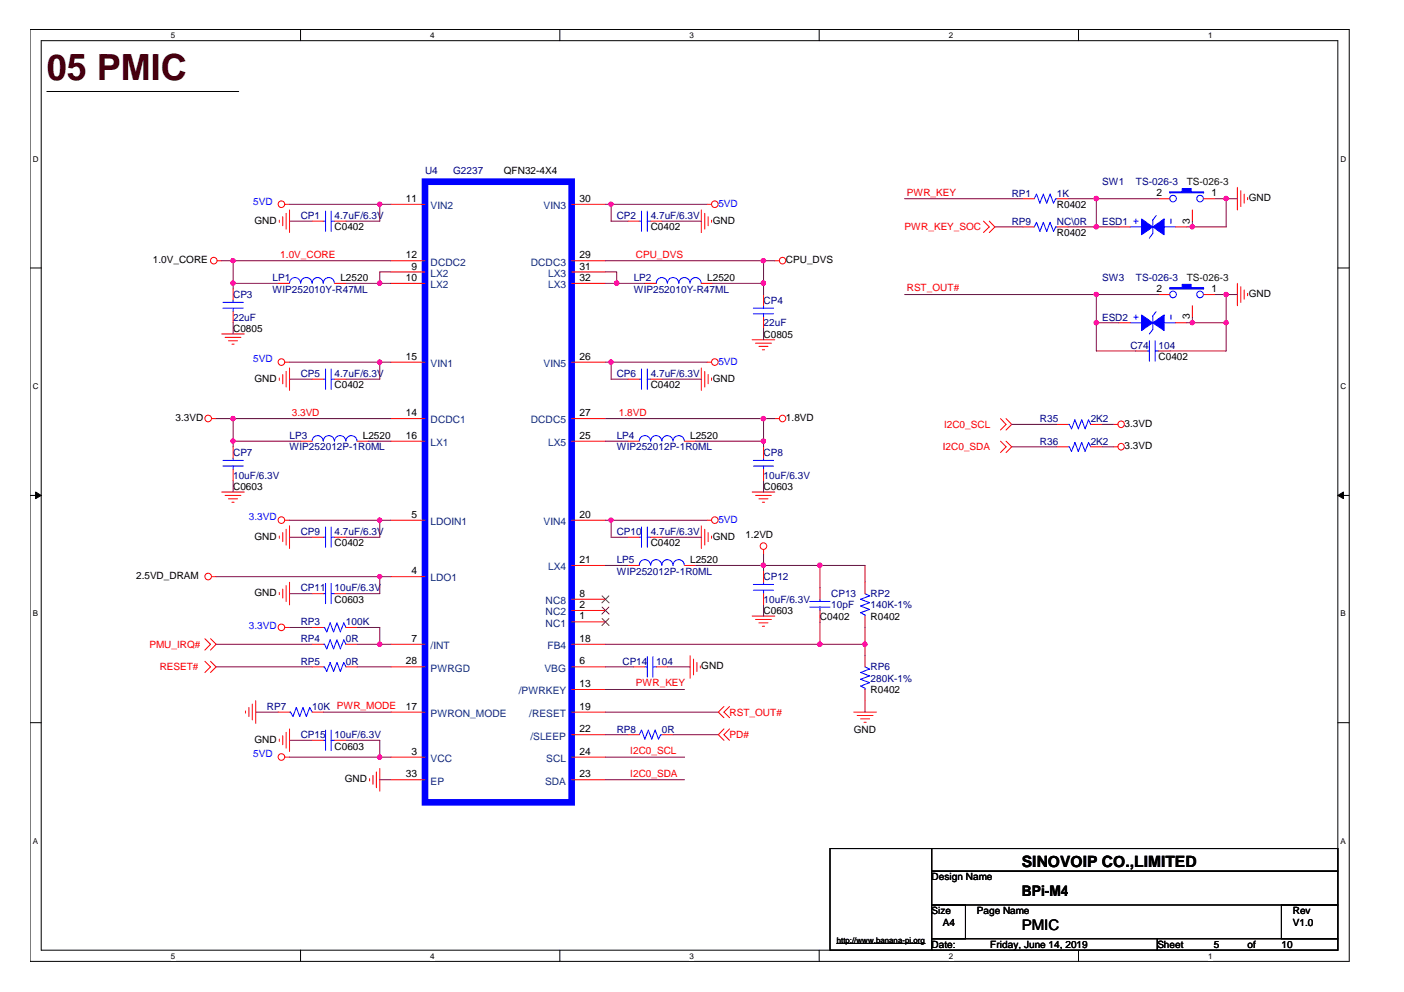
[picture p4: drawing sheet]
<svg xmlns="http://www.w3.org/2000/svg" width="297mm" height="210mm" viewBox="0 0 297 210" stroke-linecap="round" stroke-linejoin="round" font-family="sans-serif">
<path d="M6.3 6.2h279.2v197.2h-279.2zM8.7 8.6h274.3v192.5h-274.3z" fill="none" stroke="#000" stroke-width=".21"/>
<g fill="#fff">
<path d="M36.2 6.5h.9v1.9h-.9z"/>
<path d="M36.2 201.3h.9v1.9h-.9z"/>
</g>
<path d="M63.6 6.2v2.4M63.6 201.1v2.3" fill="none" stroke="#000" stroke-width=".21"/>
<g fill="#fff">
<path d="M91 6.5h.9v1.9h-.9z"/>
<path d="M91 201.3h.9v1.9h-.9z"/>
</g>
<path d="M118.4 6.2v2.4M118.4 201.1v2.3" fill="none" stroke="#000" stroke-width=".21"/>
<g fill="#fff">
<path d="M145.9 6.5h.9v1.9h-.9z"/>
<path d="M145.9 201.3h.9v1.9h-.9z"/>
</g>
<path d="M173.3 6.2v2.4M173.3 201.1v2.3" fill="none" stroke="#000" stroke-width=".21"/>
<g fill="#fff">
<path d="M200.7 6.5h1v1.9h-1z"/>
<path d="M200.7 201.3h1v1.9h-1z"/>
</g>
<path d="M228.2 6.2v2.4M228.2 201.1v2.3" fill="none" stroke="#000" stroke-width=".21"/>
<g fill="#fff">
<path d="M255.6 6.5h.9v1.9h-.9z"/>
<path d="M255.6 201.3h.9v1.9h-.9z"/>
<path d="M6.9 32.7h1.3v1.9h-1.3z"/>
<path d="M283.6 32.7h1.3v1.9h-1.3z"/>
<path d="M6.9 80.7h1.3v1.9h-1.3z"/>
<path d="M283.6 80.7h1.3v1.9h-1.3z"/>
</g>
<path d="M6.3 56.7h2.4M283 56.7h2.4" fill="none" stroke="#000" stroke-width=".21"/>
<g fill="#fff">
<path d="M6.9 128.9h1.2v1.9h-1.2z"/>
<path d="M283.6 128.9h1.2v1.9h-1.2z"/>
</g>
<path d="M6.3 104.8h2.4M283 104.8h2.4" fill="none" stroke="#000" stroke-width=".21"/>
<g fill="#000" stroke="#000" stroke-width=".21">
<path d="M7.5 104.1l1.2 .7-1.2 .7z" fill-rule="evenodd"/>
<path d="M283 104.8l1.2-.7v1.4z" fill-rule="evenodd"/>
</g>
<g fill="#fff">
<path d="M6.9 177h1.2v1.9h-1.2z"/>
<path d="M283.6 177h1.2v1.9h-1.2z"/>
</g>
<path d="M9.9 19.4h40.6M6.3 152.9h2.4M283 152.9h2.4M175.6 179.5h21.5v21.6h-21.5zM197.1 179.5h85.9v4.8h-85.9zM177 199.6h18.7M197.1 184.3h85.9v7.2h-85.9zM197.1 191.5h7.2v7.1h-7.2zM197.1 198.6h47.8v2.5h-47.8zM244.9 198.6h38.1v2.5h-38.1zM271.1 191.5h11.9v7.1h-11.9z" fill="none" stroke="#000" stroke-width=".21"/>
<g fill="none" stroke="#f00" stroke-width=".21">
<path d="M261.8 39.6v4.8M46 55.2h.9M58.8 60h2.5M59.1 46.6v.4M59.8 45.9v1.9M60.3 43.2h1M60.5 45.1v3.4M61.3 44.4v4.8M66 46.8h2.4M70.8 60h2.4M70.8 46.8h2.4M82.7 55.2h7.2"/>
<path d="M82.7 43.2h7.2M82.7 60h7.2M82.7 57.5h7.2M120.9 55.2h7.2M120.9 43.2h7.2M120.9 60h7.2M120.9 57.5h7.2M132.9 46.8h2.4M136.4 60h2.5M137.7 46.8h2.3M148.4 44.4v4.8M148.4 60h2.4"/>
<path d="M149.1 45.1v3.4M149.6 43.2h.9M149.8 45.9v1.9M150.5 46.6v.4M163.9 55.2h1M208.1 46.8l1.2 1.2-1.2 1.2M209.3 46.8l1.2 1.2-1.2 1.2M216.5 42.1h2.3M216.5 48h2.3M223.6 42.1h2.4M223.6 48h2.4M236.7 48h2.4"/>
<path d="M245.1 42.1h2.4M248.7 48h2.4M252.3 44.4v2.4M254.6 42.1h2.4M261.8 60v4.7M262.5 40.4v3.3M263.2 41.1v1.9M263.9 41.8v.5M46.9 70.7h4.8M47.6 71.4h3.4M48.3 72.1h1.9M49.1 72.8h.4"/>
<path d="M49.3 61.1v2.4M49.3 65.9v2.4M59.1 80v.5M59.8 79.3v1.9M60.3 76.6h1M60.5 78.6v3.3M61.3 77.9v4.7M82.7 76.6h7.2M120.9 76.6h7.2M148.4 77.9v4.7M149.1 78.6v3.3M149.6 76.6h.9"/>
<path d="M149.8 79.3v1.9M150.5 80v.5M159.1 71.9h4.8M159.9 72.6h3.3M160.6 73.3h1.9M161.3 74h.5M161.5 62.3v2.4M161.5 67.1v2.4M236.7 68.3h2.4M240.3 74.3h2.4M245.1 62.3h2.4M245.1 74.3h2.4"/>
<path d="M248.7 68.3h2.4M252.3 64.7v2.4M254.6 62.3h2.4M262.5 60.7v3.3M263.2 61.4v1.9M263.9 62.1v.5M44.8 88.6h.9M49.3 94.5v2.5M49.3 99.3v2.4M63.6 93.4h2.4M66 80.2h2.4M70.8 80.2h2.4"/>
<path d="M75.6 93.4h2.4M82.7 88.6h7.2M82.7 93.4h7.2M120.9 88.6h7.2M120.9 93.4h7.2M132.9 80.2h2.4M132.9 93.4h2.4M137.7 80.2h2.3M144.8 93.4h2.4M161.5 94.5v2.5M161.5 99.3v2.4M163.9 88.6h1"/>
<path d="M211.7 88.6l1.2 1.2-1.2 1.2M211.7 93.4l1.2 1.1-1.2 1.3M212.9 88.6l1.1 1.2-1.1 1.2M212.9 93.4l1.1 1.1-1.1 1.3M223.6 89.8h2.4M223.6 94.5h2.4M230.8 89.8h2.4M230.8 94.5h2.4M235.5 89.8h1M235.5 94.5h1M46.9 104.1h4.8M47.6 104.8h3.4"/>
<path d="M48.3 105.6h1.9M49.1 106.3h.4M59.1 113.4v.5M59.8 112.7v1.9M60.3 110.1h1M60.5 112v3.3M61.3 111.3v4.7M66 113.7h2.4M70.8 113.7h2.4M82.7 110.1h7.2M120.9 110.1h7.2M120.9 119.6h7.2"/>
<path d="M132.9 113.7h2.4M132.9 119.6h2.4M137.7 113.7h2.3M144.8 119.6h2.4M148.4 111.3v4.7M149.1 112v3.3M149.6 110.1h.9M149.8 112.7v1.9M150.5 113.4v.5M159.1 104.1h4.8M159.9 104.8h3.3M160.6 105.6h1.9"/>
<path d="M161.3 106.3h.5M161.5 116.3v.9M43.3 139.9l1.2 1.2-1.2 1.2M43.3 135.1l1.2 1.2-1.2 1.3M44.5 139.9l1.2 1.2-1.2 1.2M44.5 135.1l1.2 1.2-1.2 1.3M44.8 122h.9M59.1 125.4v.4M59.8 124.6v1.9M60.3 132.8h1M60.5 123.9v3.4M61.3 123.2v4.8"/>
<path d="M66 132.8h2.4M66 136.3h2.4M66 125.6h2.4M70.8 125.6h2.4M73.2 132.8h2.4M73.2 136.3h2.4M82.7 122h7.2M82.7 136.3h7.2M120.9 136.3h7.2M120.9 131.6h7.2M120.9 129.2h7.2M120.9 126.8h7.2"/>
<path d="M146 138.7v4.8M146.7 139.5v3.3M159.1 130.4h4.8M159.9 131.1h3.3M160.6 131.8h1.9M161.3 132.5h.5M161.5 120.8v2.4M161.5 125.6v2.4M173.5 124.4v2.4M173.5 129.2v2.4M183 123.2v2.4M183 130.4v2.4"/>
<path d="M183 138.7v2.4M51.9 150.4v.5M52.7 149.7v1.9M53.4 149v3.3M54.1 148.3v4.7M58.8 150.7h2.5M59.1 156.4v.5M59.8 155.7v1.9M60.5 155v3.3M61.3 154.2v4.8M66 150.7h2.4M66 141.1h2.4"/>
<path d="M66 156.6h2.4M70.8 156.6h2.4M73.2 141.1h2.4M82.7 150.7h7.2M82.7 141.1h7.2M120.9 150.7h7.2M120.9 145.9h7.2M120.9 155.5h7.2M120.9 141.1h7.2M132.9 155.5h2.4M134.1 141.1h2.3M138.9 141.1h2.3"/>
<path d="M140 155.5h2.4M147.4 140.2v1.9M148.2 140.9v.5M153.2 154.2l-1.2 1.3 1.2 1.1M153.2 149.5l-1.2 1.2 1.2 1.2M154.3 154.2l-1.1 1.3 1.1 1.1M154.3 149.5l-1.1 1.2 1.1 1.2M180.6 150.7h4.8M181.4 151.4h3.3M182.1 152.1h1.9M182.8 152.8h.5M183 145.9v2.4"/>
<path d="M60.3 160.2h1M78.2 164.8v.4M78.9 164.1v1.9M79.6 163.3v3.4M80.3 162.6v4.8M82.7 160.2h7.2M82.7 165h7.2M120.9 160.2h7.2M120.9 165h7.2"/>
<circle cx="45.2" cy="55.1" r=".7"/>
<circle cx="59.5" cy="43.2" r=".7"/>
<circle cx="151.2" cy="43.2" r=".7"/>
<circle cx="165.6" cy="55.1" r=".68"/>
<circle cx="59.5" cy="76.6" r=".7"/>
<circle cx="151.2" cy="76.6" r=".7"/>
<circle cx="44" cy="88.5" r=".7"/>
<circle cx="165.6" cy="88.5" r=".68"/>
<circle cx="237.2" cy="94.5" r=".68"/>
<circle cx="237.2" cy="89.8" r=".68"/>
<circle cx="59.5" cy="110.1" r=".7"/>
<circle cx="151.2" cy="110.1" r=".7"/>
<circle cx="161.5" cy="115.6" r=".7"/>
<circle cx="44" cy="122" r=".7"/>
<circle cx="59.5" cy="132.7" r=".7"/>
<circle cx="59.5" cy="160.2" r=".7"/>
</g>
<g fill="none" stroke="#00f" stroke-width=".21">
<path d="M61.3 59.9a1.16 1.16 0 0 1 1.1-1.2 1.16 1.16 0 0 1 1.2 1.2M63.6 59.9a1.19 1.19 0 0 1 1.2-1.2 1.19 1.19 0 0 1 1.2 1.2M66 59.9a1.16 1.16 0 0 1 1.2-1.2 1.16 1.16 0 0 1 1.2 1.2 1.19 1.19 0 0 1 1.2-1.2 1.19 1.19 0 0 1 1.1 1.2M68.4 46.8h.5M68.9 44.7v4.3M70.1 44.7v4.3M70.1 46.8h.7M135.3 46.8h.4M135.7 44.7v4.3M136.9 44.7v4.3M136.9 46.8h.8M138.9 59.9a1.16 1.16 0 0 1 1.1-1.2 1.16 1.16 0 0 1 1.2 1.2"/>
<path d="M141.2 59.9a1.19 1.19 0 0 1 1.2-1.2 1.19 1.19 0 0 1 1.2 1.2M143.6 59.9a1.16 1.16 0 0 1 1.2-1.2 1.16 1.16 0 0 1 1.2 1.2M146 59.9a1.16 1.16 0 0 1 1.2-1.2 1.16 1.16 0 0 1 1.1 1.2M218.8 42.1l.5-1 .7 1.9 .7-1.9 .7 1.9 .8-1.9 .7 1.9 .5-.9h.2M218.8 48l.5-1 .7 2 .7-2 .7 2 .8-2 .7 2 .5-1h.2M239.1 48h2.4M239.9 46.8h.9M240.3 46.3v1M241.8 46.8v2.4M244.6 45.6l-.7 1v2.8l-.7 1M246.3 48h2.4M247.5 40.6v.2"/>
<path d="M247.7 46.3v1M254.6 40.6v.2M47.2 65.2h4.3M47.2 64h4.3M49.3 63.5v.5M49.3 65.2v.7M68.9 78.1v4.3M70.1 78.1v4.3M135.7 78.1v4.3M136.9 78.1v4.3M159.4 66.4h4.3M159.4 65.2h4.3"/>
<path d="M161.5 64.7v.5M161.5 66.4v.7M239.1 68.3h2.4M239.9 67.1h.9M240.3 66.6v1M241.8 67.1v2.4M242.7 74.3h.5M243.2 72.1v4.3M244.4 74.3h.7M244.4 72.1v4.3M244.6 65.9l-.7 1v2.8l-.7 1M246.3 68.3h2.4"/>
<path d="M247.5 60.9v.2M247.7 66.6v1M254.6 60.9v.2M47.2 98.6h4.3M47.2 97.4h4.3M49.3 97v.4M49.3 98.6v.7M66 93.3a1.16 1.16 0 0 1 1.2-1.1 1.16 1.16 0 0 1 1.2 1.1 1.19 1.19 0 0 1 1.2-1.1 1.19 1.19 0 0 1 1.1 1.1M68.4 80.2h.5M70.1 80.2h.7M70.8 93.3a1.19 1.19 0 0 1 1.2-1.1 1.19 1.19 0 0 1 1.2 1.1M73.2 93.3a1.16 1.16 0 0 1 1.2-1.1 1.16 1.16 0 0 1 1.1 1.1"/>
<path d="M135.3 93.3a1.19 1.19 0 0 1 1.1-1.1 1.19 1.19 0 0 1 1.2 1.1M135.3 80.2h.4M136.9 80.2h.8M137.7 93.3a1.16 1.16 0 0 1 1.1-1.1 1.16 1.16 0 0 1 1.2 1.1M140 93.3a1.19 1.19 0 0 1 1.2-1.1 1.19 1.19 0 0 1 1.2 1.1 1.19 1.19 0 0 1 1.2-1.1 1.19 1.19 0 0 1 1.2 1.1M159.4 98.6h4.3M159.4 97.4h4.3M161.5 97v.4M161.5 98.6v.7M226 89.8h.2l.5 .9 .7-1.9 .7 1.9 .8-1.9 .7 1.9 .7-1.9 .5 1M226 94.5h.2l.5 1 .7-1.9 .7 1.9 .8-1.9 .7 1.9 .7-1.9 .5 .9M68.4 113.7h.5"/>
<path d="M68.9 111.5v4.3M70.1 113.7h.7M70.1 111.5v4.3M135.3 119.6a1.19 1.19 0 0 1 1.1-1.2 1.19 1.19 0 0 1 1.2 1.2M135.3 113.7h.4M135.7 111.5v4.3M136.9 113.7h.8M136.9 111.5v4.3M137.7 119.6a1.16 1.16 0 0 1 1.1-1.2 1.16 1.16 0 0 1 1.2 1.2M140 119.6a1.16 1.16 0 0 1 1.2-1.2 1.16 1.16 0 0 1 1.2 1.2 1.21 1.21 0 0 1 1.2-1.2 1.21 1.21 0 0 1 1.2 1.2M68.4 136.3h.3l.4 1 .7-1.9 .8 1.9 .7-1.9 .7 1.9 .7-1.9 .5 .9M68.4 132.8h.3l.4 .9 .7-1.9 .8 1.9 .7-1.9 .7 1.9 .7-1.9 .5 1"/>
<path d="M68.4 125.6h.5M68.9 123.5v4.2M70.1 123.5v4.2M70.1 125.6h.7M136.9 139v4.3M138.1 139v4.3M159.4 124.9h4.3M159.4 123.7h4.3M161.5 123.2v.5M161.5 124.9v.7M171.3 128.5h4.3M171.3 127.3h4.3"/>
<path d="M173.5 126.8v.5M173.5 128.5v.7M183 125.6l1 .5-1.9 .7 1.9 .7-1.9 .7 1.9 .8-1.9 .6 .9 .5v.3M61.3 150.7h.2l.5 .9 .7-1.9 .7 1.9 .7-1.9 .7 1.9 .7-1.9 .5 1M68.4 141.1h.3l.4 1 .7-1.9 .8 1.9 .7-1.9 .7 1.9 .7-1.9 .5 .9M68.4 156.6h.5M68.9 154.5v4.3M70.1 154.5v4.3M70.1 156.6h.7M135.3 155.5l.4-1 .7 1.9 .8-1.9 .7 1.9 .7-1.9 .7 1.9 .5-.9h.2M136.4 141.1h.5M138.1 141.1h.8"/>
<path d="M183 141.1l1 .5-1.9 .7 1.9 .7-1.9 .7 1.9 .8-1.9 .7 .9 .4v.3"/>
<circle cx="248.2" cy="42" r=".7"/>
<circle cx="253.9" cy="42" r=".7"/>
<circle cx="248.2" cy="62.3" r=".7"/>
<circle cx="253.9" cy="62.3" r=".7"/>
</g>
<g fill="#00f" stroke="#00f" stroke-width=".21">
<path d="M241.5 66.6l2.4 1.7-2.4 1.6z" fill-rule="evenodd"/>
<path d="M243.9 68.3l2.4-1.7v3.3z" fill-rule="evenodd"/>
<path d="M241.5 46.3l2.4 1.7-2.4 1.7z" fill-rule="evenodd"/>
<path d="M243.9 48l2.4-1.7v3.4z" fill-rule="evenodd"/>
<path d="M247.5 40.6h2.6v-.7h1.9v.7h2.6v.2h-7.1z" fill-rule="evenodd"/>
<path d="M247.5 60.9h2.6v-.7h1.9v.7h2.6v.2h-7.1z" fill-rule="evenodd"/>
</g>
<path d="M89.9 38.5h31v131.3h-31z" fill="none" stroke="#00f" stroke-width="1.4"/>
<path d="M127.4 130.9l1.5 1.4M127.4 128.5l1.5 1.4M127.4 126.1l1.5 1.5M128.8 130.9l-1.5 1.4M128.8 128.5l-1.5 1.4M128.8 126.1l-1.5 1.5" fill="none" stroke="#804000" stroke-width=".21"/>
<g fill="none" stroke="#800040" stroke-width=".21">
<path d="M46.9 55.2h35.8M49.3 55.2v5.9M49.3 60h9.5M61.3 46.8h4.7M61.3 43.2h21.4M73.2 60h9.5M80.3 43.2v3.6h-7.1M82.7 57.5h-2.4v2.5M128.1 60h8.3M128.1 55.2h35.8M128.1 57.5h2.4v2.5M128.1 43.2h21.5"/>
<path d="M129.3 43.2v3.6h3.6M140 46.8h8.4M150.8 60h10.7M161.5 55.2v7.1M191.4 42.1h25.1M210.5 48h6M226 42.1h19.1M226 48h10.7M231.9 42.1v5.9M252.3 46.8v1.2M257 42.1h4.8M259.4 42.1v5.9h-8.3"/>
<path d="M49.3 68.3v2.4M61.3 76.6h21.4M80.3 76.6v3.6h-7.1M128.1 76.6h21.5M129.3 76.6v3.6h3.6M161.5 69.5v2.4M191.4 62.3h53.7M231.9 62.3v12h8.4M231.9 68.3h4.8M251.1 68.3h8.3M252.3 67.1v1.2M257 62.3h4.8"/>
<path d="M259.4 62.3v12h-11.9M45.7 88.6h37M49.3 88.6v5.9M49.3 93.4h14.3M61.3 80.2h4.7M78 93.4h4.7M128.1 93.4h4.8M128.1 88.6h35.8M140 80.2h8.4M147.2 93.4h14.3M161.5 88.6v5.9M214 89.8h9.6"/>
<path d="M214 94.5h9.6M233.2 89.8h2.3M233.2 94.5h2.3M49.3 101.7v2.4M61.3 113.7h4.7M61.3 110.1h21.4M80.3 110.1v3.6h-7.1M128.1 119.6h4.8M128.1 110.1h21.5M129.3 110.1v3.6h3.6M140 113.7h8.4M147.2 119.6h35.8v3.6"/>
<path d="M161.5 101.7v2.4M161.5 117.2v3.6M173.5 119.6v4.8M45.7 122h37M45.7 136.3h20.3M61.3 132.8h4.7M61.3 125.6h4.7M75.6 136.3h7.1M75.6 132.8h4.7v3.5M80.3 122v3.6h-7.1M128.1 136.3h54.9M161.5 128v2.4"/>
<path d="M173.5 131.6v4.7M183 132.8v5.9M45.7 141.1h20.3M54.1 150.7h4.7M61.3 156.6h4.7M68.4 150.7h14.3M73.2 156.6h7.1v3.6M75.6 141.1h7.1M128.1 141.1h6M128.1 155.5h4.8M128.1 150.7h23.9M128.1 145.9h16.7"/>
<path d="M141.2 141.1h4.8M142.4 155.5h9.6M183 148.3v2.4M61.3 160.2h21.4M80.3 165h2.4M128.1 165h16.7M128.1 160.2h16.7"/>
</g>
<g fill="#f0f" stroke="#f0f" stroke-width=".21">
<circle cx="80.3" cy="59.9" r=".46"/>
<circle cx="49.3" cy="88.6" r=".46"/>
<circle cx="80.3" cy="122" r=".45"/>
<circle cx="80.3" cy="136.3" r=".46"/>
<circle cx="49.3" cy="59.9" r=".46"/>
<circle cx="49.3" cy="55.1" r=".45"/>
<circle cx="161.5" cy="59.9" r=".47"/>
<circle cx="161.5" cy="93.3" r=".46"/>
<circle cx="161.5" cy="88.6" r=".47"/>
<circle cx="183" cy="136.3" r=".46"/>
<circle cx="173.4" cy="119.6" r=".47"/>
<circle cx="161.5" cy="119.6" r=".47"/>
<circle cx="173.4" cy="136.3" r=".47"/>
<circle cx="161.5" cy="55.1" r=".46"/>
<circle cx="130.5" cy="59.9" r=".47"/>
<circle cx="80.3" cy="43.2" r=".45"/>
<circle cx="80.3" cy="76.6" r=".46"/>
<circle cx="49.3" cy="93.3" r=".45"/>
<circle cx="80.3" cy="110.1" r=".45"/>
<circle cx="80.3" cy="160.2" r=".46"/>
<circle cx="252.2" cy="48" r=".46"/>
<circle cx="259.4" cy="42" r=".46"/>
<circle cx="231.9" cy="48" r=".47"/>
<circle cx="231.9" cy="42" r=".47"/>
<circle cx="231.9" cy="62.3" r=".46"/>
<circle cx="259.4" cy="62.3" r=".45"/>
<circle cx="259.4" cy="68.3" r=".45"/>
<circle cx="252.2" cy="68.3" r=".45"/>
<circle cx="129.3" cy="43.2" r=".45"/>
<circle cx="129.2" cy="76.6" r=".46"/>
<circle cx="129.3" cy="110.1" r=".45"/>
<circle cx="231.9" cy="68.3" r=".46"/>
</g>
<text font-size="7.6" fill="#400000" x="9.9" y="16.9">05 PMIC</text>
<text font-size="3.3" x="216.2" y="183.4">SINOVOIP CO.,LIMITED</text>
<g font-size="3.1">
<text x="216.2" y="189.6">BPi-M4</text>
<text x="216.2" y="196.7">PMIC</text>
</g>
<g font-size="2.2">
<text x="244.6" y="41.5">2</text>
<text x="256.3" y="41.5">1</text>
<text x="85.9" y="42.7">11</text>
<text x="122.6" y="42.7">30</text>
<text x="251.8" y="47.3" transform="rotate(-90 251.8 47.3)">3</text>
<text x="85.9" y="54.7">12</text>
<text x="85.9" y="59.5">10</text>
<text x="87.1" y="57">9</text>
<text x="122.6" y="59.5">32</text>
<text x="122.6" y="54.7">29</text>
<text x="122.6" y="57">31</text>
<text x="244.6" y="61.8">2</text>
<text x="256.3" y="61.8">1</text>
<text x="251.8" y="67.6" transform="rotate(-90 251.8 67.6)">3</text>
<text x="85.9" y="76.1">15</text>
<text x="122.6" y="76.1">26</text>
<text x="85.9" y="88.1">14</text>
<text x="122.6" y="88.1">27</text>
<text x="85.9" y="92.9">16</text>
<text x="122.6" y="92.9">25</text>
<text x="87.1" y="109.6">5</text>
<text x="122.6" y="109.6">20</text>
<text x="122.6" y="119.1">21</text>
<text x="87.1" y="121.5">4</text>
<text x="122.6" y="131.1">1</text>
<text x="122.6" y="128.7">2</text>
<text x="122.6" y="126.3">8</text>
<text x="87.1" y="135.8">7</text>
<text x="122.6" y="135.8">18</text>
<text x="85.9" y="140.6">28</text>
<text x="122.6" y="140.6">6</text>
<text x="122.6" y="145.4">13</text>
<text x="85.9" y="150.2">17</text>
<text x="122.6" y="150.2">19</text>
<text x="122.6" y="155">22</text>
<text x="87.1" y="159.7">3</text>
<text x="122.6" y="159.7">24</text>
<text x="85.9" y="164.5">33</text>
<text x="122.6" y="164.5">23</text>
</g>
<g font-size="2.2" fill="#004080">
<text x="91.1" y="44.3">VIN2</text>
<text x="115" y="44.3">VIN3</text>
<text x="91.1" y="56.2">DCDC2</text>
<text x="91.1" y="58.6">LX2</text>
<text x="112.3" y="56.2">DCDC3</text>
<text x="116" y="58.6">LX3</text>
<text x="91.1" y="61">LX2</text>
<text x="116" y="61">LX3</text>
<text x="91.1" y="77.7">VIN1</text>
<text x="115" y="77.7">VIN5</text>
<text x="91.1" y="89.6">DCDC1</text>
<text x="112.3" y="89.6">DCDC5</text>
<text x="91.1" y="94.4">LX1</text>
<text x="116" y="94.4">LX5</text>
<text x="91.1" y="111.1">LDOIN1</text>
<text x="115" y="111.1">VIN4</text>
<text x="91.1" y="123">LDO1</text>
<text x="116" y="120.7">LX4</text>
<text x="115.4" y="130.2">NC2</text>
<text x="115.4" y="127.8">NC8</text>
<text x="91.1" y="137.3">/INT</text>
<text x="115.4" y="132.6">NC1</text>
<text x="115.8" y="137.3">FB4</text>
<text x="91.1" y="142.1">PWRGD</text>
<text x="115.2" y="142.1">VBG</text>
<text x="109.8" y="146.9">/PWRKEY</text>
<text x="91.1" y="151.7">PWRON_MODE</text>
<text x="112" y="151.7">/RESET</text>
<text x="91.1" y="161.2">VCC</text>
<text x="112.2" y="156.5">/SLEEP</text>
<text x="115.6" y="161.2">SCL</text>
<text x="91.1" y="166">EP</text>
<text x="115.3" y="166">SDA</text>
</g>
<g font-size="2.1" fill="#000080">
<text x="89.9" y="36.8">U4</text>
<text x="95.9" y="36.8">G2237</text>
<text x="214" y="41.6">RP1</text>
<text x="223.6" y="41.6">1K</text>
<text x="233.2" y="39.2">SW1</text>
<text x="240.3" y="39.2">TS-026-3</text>
<text x="63.6" y="46.4">CP1</text>
<text x="70.8" y="46.4">4.7uF/6.3V</text>
<text x="130.5" y="46.4">CP2</text>
<text x="137.7" y="46.4">4.7uF/6.3V</text>
<text x="214" y="47.6">RP9</text>
<text x="223.6" y="47.6">NC\0R</text>
<text x="233.2" y="47.6">ESD1</text>
<text x="57.7" y="59.5">LP1</text>
<text x="134.1" y="59.5">LP2</text>
<text x="233.2" y="59.5">SW3</text>
<text x="240.3" y="59.5">TS-026-3</text>
<text x="49.3" y="63.1">CP3</text>
<text x="57.7" y="61.9">WIP252010Y-R47ML</text>
<text x="134.1" y="61.9">WIP252010Y-R47ML</text>
<text x="161.5" y="64.3">CP4</text>
<text x="49.3" y="67.9">22uF</text>
<text x="161.5" y="69.1">22uF</text>
<text x="233.2" y="67.9">ESD2</text>
<text x="239.1" y="73.8">C74</text>
<text x="245.1" y="73.8">104</text>
<text x="63.6" y="79.8">CP5</text>
<text x="70.8" y="79.8">4.7uF/6.3V</text>
<text x="130.5" y="79.8">CP6</text>
<text x="137.7" y="79.8">4.7uF/6.3V</text>
<text x="220" y="89.3">R35</text>
<text x="230.8" y="89.3">2K2</text>
<text x="61.3" y="92.9">LP3</text>
<text x="61.3" y="95.3">WIP252012P-1R0ML</text>
<text x="130.5" y="92.9">LP4</text>
<text x="130.5" y="95.3">WIP252012P-1R0ML</text>
<text x="220" y="94.1">R36</text>
<text x="230.8" y="94.1">2K2</text>
<text x="49.3" y="96.5">CP7</text>
<text x="49.3" y="101.3">10uF/6.3V</text>
<text x="161.5" y="96.5">CP8</text>
<text x="161.5" y="101.3">10uF/6.3V</text>
<text x="63.6" y="113.2">CP9</text>
<text x="70.8" y="113.2">4.7uF/6.3V</text>
<text x="130.5" y="113.2">CP10</text>
<text x="137.7" y="113.2">4.7uF/6.3V</text>
<text x="130.5" y="119.2">LP5</text>
<text x="63.6" y="125.2">CP11</text>
<text x="70.8" y="125.2">10uF/6.3V</text>
<text x="130.5" y="121.6">WIP252012P-1R0ML</text>
<text x="161.5" y="122.8">CP12</text>
<text x="161.5" y="127.6">10uF/6.3V</text>
<text x="175.9" y="126.3">CP13</text>
<text x="175.9" y="128.7">10pF</text>
<text x="184.2" y="126.3">RP2</text>
<text x="184.2" y="128.7">140K-1%</text>
<text x="63.6" y="135.9">RP4</text>
<text x="63.6" y="132.3">RP3</text>
<text x="73.2" y="135.9">0R</text>
<text x="73.2" y="132.3">100K</text>
<text x="63.6" y="140.7">RP5</text>
<text x="73.2" y="140.7">0R</text>
<text x="131.7" y="140.7">CP14</text>
<text x="138.9" y="140.7">104</text>
<text x="184.2" y="141.9">RP6</text>
<text x="184.2" y="144.2">280K-1%</text>
<text x="56.5" y="150.2">RP7</text>
<text x="66" y="150.2">10K PWR_MODE</text>
<text x="130.5" y="155">RP8</text>
<text x="140" y="155">0R</text>
<text x="63.6" y="156.2">CP15</text>
<text x="70.8" y="156.2">10uF/6.3V</text>
</g>
<g font-size="2.1">
<text x="106.6" y="36.8">QFN32-4X4</text>
<text x="53.8" y="47.3">GND</text>
<text x="150.8" y="47.3">GND</text>
<text x="223.6" y="44">R0402</text>
<text x="264.2" y="42.6">GND</text>
<text x="70.8" y="48.7">C0402</text>
<text x="137.7" y="48.7">C0402</text>
<text x="223.6" y="50">R0402</text>
<text x="32.3" y="55.7">1.0V_CORE</text>
<text x="72" y="59.5">L2520</text>
<text x="149.6" y="59.5">L2520</text>
<text x="166.3" y="55.7">CPU_DVS</text>
<text x="264.2" y="62.8">GND</text>
<text x="49.3" y="70.2">C0805</text>
<text x="161.5" y="71.4">C0805</text>
<text x="245.1" y="76.2">C0402</text>
<text x="53.8" y="80.7">GND</text>
<text x="70.8" y="82.2">C0402</text>
<text x="137.7" y="82.2">C0402</text>
<text x="150.8" y="80.7">GND</text>
<text x="37.1" y="89.1">3.3VD</text>
<text x="166.3" y="89.1">1.8VD</text>
<text x="76.8" y="92.9">L2520</text>
<text x="146" y="92.9">L2520</text>
<text x="237.9" y="90.3">3.3VD</text>
<text x="237.9" y="95.1">3.3VD</text>
<text x="49.3" y="103.7">C0603</text>
<text x="161.5" y="103.7">C0603</text>
<text x="157.7" y="113.9">1.2VD</text>
<text x="53.8" y="114.2">GND</text>
<text x="70.8" y="115.6">C0402</text>
<text x="137.7" y="115.6">C0402</text>
<text x="146" y="119.2">L2520</text>
<text x="150.8" y="114.2">GND</text>
<text x="28.8" y="122.5">2.5VD_DRAM</text>
<text x="53.8" y="126.1">GND</text>
<text x="70.8" y="127.6">C0603</text>
<text x="161.5" y="129.9">C0603</text>
<text x="173.5" y="131.1">C0402</text>
<text x="184.2" y="131.1">R0402</text>
<text x="148.4" y="141.6">GND</text>
<text x="184.2" y="146.7">R0402</text>
<text x="180.6" y="155">GND</text>
<text x="53.8" y="157.2">GND</text>
<text x="70.8" y="158.6">C0603</text>
<text x="72.9" y="165.5">GND</text>
<text x="197.1" y="186.3">Design Name</text>
<text x="197.1" y="193.4">Size</text>
<text x="199.5" y="195.8">A4</text>
<text x="206.7" y="193.4">Page Name</text>
<text x="273.5" y="193.4">Rev</text>
<text x="273.5" y="195.8">V1.0</text>
<text x="197.1" y="200.6">Date:</text>
<text x="209.5" y="200.6">Friday, June 14, 2019</text>
<text x="244.9" y="200.6">Sheet</text>
<text x="256.8" y="200.6">5</text>
<text x="263.9" y="200.6">of</text>
<text x="271.1" y="200.6">10</text>
</g>
<g font-size="2.1" fill="#f00">
<text x="191.9" y="41.4">PWR_KEY</text>
<text x="191.4" y="48.7">PWR_KEY_SOC</text>
<text x="59.3" y="54.5">1.0V_CORE</text>
<text x="134.5" y="54.5">CPU_DVS</text>
<text x="191.9" y="61.7">RST_OUT#</text>
<text x="61.7" y="88.1">3.3VD</text>
<text x="130.9" y="88.1">1.8VD</text>
<text x="199.5" y="95.3">I2C0_SDA</text>
<text x="199.7" y="90.5">I2C0_SCL</text>
<text x="31.6" y="137.1">PMU_IRQ#</text>
<text x="33.8" y="141.9">RESET#</text>
<text x="134.5" y="145.2">PWR_KEY</text>
<text x="154.3" y="151.4">RST_OUT#</text>
<text x="133.3" y="159.5">I2C0_SCL</text>
<text x="154.3" y="156.2">PD#</text>
<text x="133.3" y="164.3">I2C0_SDA</text>
</g>
<g font-size="2.1" fill="#004000">
<text x="251.1" y="39.2">TS-026-3</text>
<text x="251.1" y="59.5">TS-026-3</text>
</g>
<g font-size="2.1" fill="#00f">
<text x="53.6" y="43.3">5VD</text>
<text x="152" y="43.7">5VD</text>
<text x="53.6" y="76.7">5VD</text>
<text x="152" y="77.2">5VD</text>
<text x="52.7" y="110.1">3.3VD</text>
<text x="152" y="110.6">5VD</text>
<text x="52.7" y="133">3.3VD</text>
<text x="53.6" y="160.2">5VD</text>
</g>
<g font-size="1.7">
<text x="36.2" y="8">5</text>
<text x="91" y="8">4</text>
<text x="145.9" y="8">3</text>
<text x="200.7" y="8">2</text>
<text x="255.6" y="8">1</text>
<text x="6.9" y="34.2">D</text>
<text x="283.6" y="34.2">D</text>
<text x="6.9" y="82.3">C</text>
<text x="283.6" y="82.3">C</text>
<text x="6.9" y="130.4">B</text>
<text x="283.6" y="130.4">B</text>
<text x="6.9" y="178.5">A</text>
<text x="283.6" y="178.5">A</text>
<text x="36.2" y="202.8">5</text>
<text x="91" y="202.8">4</text>
<text x="145.9" y="202.8">3</text>
<text x="177" y="199.4">http://www.banana-pi.org</text>
<text x="200.7" y="202.8">2</text>
<text x="255.6" y="202.8">1</text>
</g>
</svg>
